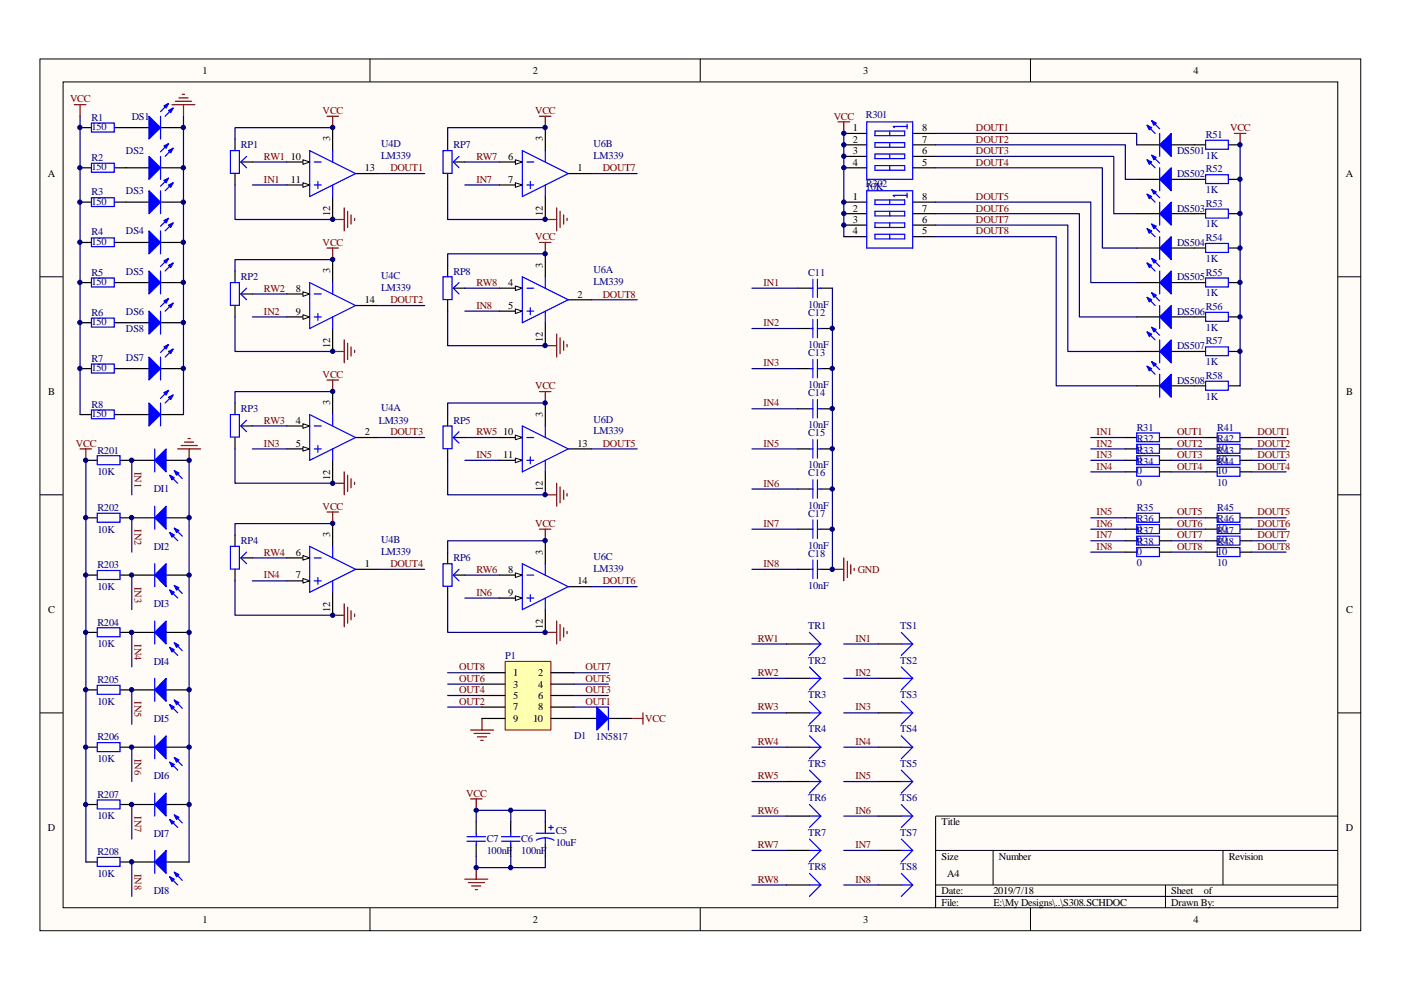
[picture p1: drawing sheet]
<svg xmlns="http://www.w3.org/2000/svg" width="297mm" height="210mm" viewBox="0 0 297 210" stroke-linecap="round" stroke-linejoin="round" font-family="sans-serif">
<path d="M8.5 12.5h280v184.8h-280z" fill="#fffcf8"/>
<path d="M8.5 12.5h280v184.8h-280z" fill="none" stroke="#000" stroke-width=".21"/>
<path d="M13.4 17.4h270.2v175.1h-270.2z" fill="#fffcf8"/>
<g fill="none" stroke="#000" stroke-width=".21">
<path d="M13.4 17.4h270.2v175.1h-270.2zM78.4 12.5v4.8M148.5 12.5v4.8M218.5 12.5v4.8M8.5 58.7h4.8M283.6 58.7h4.9M8.5 104.9h4.8M283.6 104.9h4.9M8.5 151.1h4.8M283.6 151.1h4.9M283.6 173h-85.2v19.5M78.4 192.5v4.9"/>
<path d="M148.5 192.5v4.9M198.4 180.3h85.2M198.4 187.6h85.2M198.4 190h85.2M210.6 180.3v7.3M218.5 192.5v4.9M247.1 187.6v4.9M259.3 180.3v7.3"/>
</g>
<g fill="none" stroke="#800000" stroke-width=".25">
<path d="M38.7 20h.4M15.7 22.2h2.5M17 22.2v2.5M36.4 22.2h4.9M37.2 21.5h3.4M37.9 20.8h2M38.9 22.2v2.5M99.8 154.8h4.8M100.5 155.5h3.4M101.2 156.2h2M101.9 157h.5M102.2 152.3v2.5"/>
<path d="M99.8 169.4h2.4M101 169.4v2.4M98.6 186.4h4.8M99.3 187.1h3.4M100 187.8h1.9M100.8 188.6h.4M101 184v2.4"/>
</g>
<g fill="none" stroke="#000080" stroke-width=".25">
<path d="M27.9 97.6v7.3M27.9 109.8v7.3M27.9 121.9v7.4M27.9 146.3v7.3M27.9 158.4v7.3M94.9 142.6h7.3M94.9 145h7.3M94.9 147.5h7.3M94.9 149.9h7.3M121.7 142.6h7.3M121.7 145h7.3M121.7 147.5h7.3"/>
<path d="M121.7 149.9h7.3M27.9 170.6v7.3"/>
</g>
<path d="M60.8 90.3h4.9M75.4 92.8h4.9" fill="none" stroke="#000" stroke-width=".25"/>
<path d="M64.2 89.8l1.5 .5-1.5 .5z" fill-rule="evenodd" fill="#fffcf8" stroke="#000" stroke-width=".21"/>
<path d="M60.8 95.2h4.9" fill="none" stroke="#000" stroke-width=".25"/>
<path d="M64.2 94.7l1.5 .5-1.5 .4z" fill-rule="evenodd" fill="#fffcf8" stroke="#000" stroke-width=".21"/>
<path d="M70.5 83v4.9M70.5 97.6v4.9M60.8 118.3h4.9M70.5 111v4.8M70.5 125.6v4.8M75.4 120.7h4.9" fill="none" stroke="#000" stroke-width=".25"/>
<path d="M65.7 87.9l9.7 4.9-9.7 4.8zM66.6 90.3h1.5M66.6 95.2h1.5M67.4 94.5v1.4M70.5 87.9v2.4M70.5 95.2v2.4" fill="none" stroke="#00f" stroke-width=".25"/>
<path d="M64.2 117.8l1.5 .5-1.5 .5z" fill-rule="evenodd" fill="#fffcf8" stroke="#000" stroke-width=".21"/>
<path d="M60.8 123.2h4.9" fill="none" stroke="#000" stroke-width=".25"/>
<path d="M64.2 122.7l1.5 .5-1.5 .4z" fill-rule="evenodd" fill="#fffcf8" stroke="#000" stroke-width=".21"/>
<path d="M65.7 115.8l9.7 4.9-9.7 4.9zM66.6 118.3h1.5M70.5 115.8v2.5M66.6 123.2h1.5M67.4 122.4v1.5M70.5 123.2v2.4" fill="none" stroke="#00f" stroke-width=".25"/>
<path d="M70.5 55v4.9M60.8 62.3h4.9M70.5 69.7v4.8M75.4 64.8h4.9" fill="none" stroke="#000" stroke-width=".25"/>
<path d="M64.2 61.9l1.5 .4-1.5 .5z" fill-rule="evenodd" fill="#fffcf8" stroke="#000" stroke-width=".21"/>
<path d="M60.8 67.2h4.9" fill="none" stroke="#000" stroke-width=".25"/>
<path d="M64.2 66.7l1.5 .5-1.5 .5z" fill-rule="evenodd" fill="#fffcf8" stroke="#000" stroke-width=".21"/>
<path d="M65.7 59.9l9.7 4.9-9.7 4.9zM70.5 59.9v2.4M66.6 62.3h1.5M66.6 67.2h1.5M67.4 66.5v1.4M70.5 67.2v2.5" fill="none" stroke="#00f" stroke-width=".25"/>
<path d="M60.8 39.2h4.9M70.5 27.1v4.8M75.4 36.8h4.9M70.5 41.7v4.8" fill="none" stroke="#000" stroke-width=".25"/>
<path d="M64.2 38.7l1.5 .5-1.5 .5z" fill-rule="evenodd" fill="#fffcf8" stroke="#000" stroke-width=".21"/>
<path d="M60.8 34.3h4.9" fill="none" stroke="#000" stroke-width=".25"/>
<path d="M64.2 33.9l1.5 .4-1.5 .6z" fill-rule="evenodd" fill="#fffcf8" stroke="#000" stroke-width=".21"/>
<path d="M48.9 31.9h1.9v4.9h-1.9zM52.3 33.2l-1.2 1.1 1.2 1.3M65.7 31.9l9.7 4.9-9.7 4.9zM66.6 39.2h1.5M66.6 34.3h1.5M67.4 38.5v1.5M70.5 31.9v2.4M70.5 39.2v2.5M48.9 59.9h1.9v4.8h-1.9zM52.3 61.1l-1.2 1.2 1.2 1.3M48.9 87.9h1.9v4.8h-1.9zM52.3 89.1l-1.2 1.2 1.2 1.2" fill="none" stroke="#00f" stroke-width=".25"/>
<g fill="none" stroke="#800000" stroke-width=".25">
<path d="M69.3 24.7h2.5M70.5 24.7v2.4M114.4 24.7h2.4M115.6 24.7v2.4M69.3 52.6h2.5M70.5 52.6v2.4M70.5 46.5h2.5M73 44.1v4.9M73.7 44.8v3.4M74.4 45.6v1.9M75.2 46.3v.5M115.6 46.5h2.4"/>
<path d="M118 44.1v4.9M118.7 44.8v3.4M119.5 45.6v1.9M120.2 46.3v.5M70.5 74.5h2.5M73 72.1v4.8M73.7 72.8v3.4M74.4 73.5v2M75.2 74.3v.4M69.3 80.6h2.5M70.5 80.6v2.4M114.4 83h2.4"/>
<path d="M115.6 83v2.4M69.3 108.6h2.5M70.5 108.6v2.4M70.5 102.5h2.5M73 100v4.9M73.7 100.8v3.4M74.4 101.5v1.9M75.2 102.2v.5M114.4 112.2h2.4M115.6 112.2v2.5M115.6 104.9h2.4M118 102.5v4.8"/>
<path d="M118.7 103.2v3.4M119.5 103.9v2M120.2 104.7v.5M70.5 130.4h2.5M73 128v4.9M73.7 128.7v3.4M74.4 129.5v1.9M75.2 130.2v.5M115.6 134.1h2.4M118 131.7v4.8M118.7 132.4v3.4M119.5 133.1v2"/>
<path d="M120.2 133.9v.4"/>
</g>
<g fill="none" stroke="#000080" stroke-width=".25">
<path d="M49.8 39.2v7.3h20.7M53.5 34.3h7.3M53.5 39.2h7.3M70.5 27.1h-20.7v2.4M80.3 36.8h9.7M94.9 39.2v7.3h20.7M98.6 34.3h7.3M98.6 39.2h7.3M115.6 27.1h-20.7v2.4M125.3 36.8h9.8M70.5 55h-20.7v2.5M49.8 67.2v7.3h20.7"/>
<path d="M53.5 62.3h7.3M53.5 67.2h7.3M80.3 64.8h9.7M49.8 95.2v7.3h20.7M53.5 90.3h7.3M53.5 95.2h7.3M70.5 83h-20.7v2.4M80.3 92.8h9.7M94.9 97.6v7.3h20.7M98.6 92.8h7.3M98.6 97.6h7.3M115.6 85.4h-20.7v2.5"/>
<path d="M125.3 95.2h9.8M53.5 118.3h7.3M70.5 111h-20.7v2.4M115.6 114.7h-20.7v2.4M49.8 123.2v7.2h20.7M80.3 120.7h9.7M94.9 126.8v7.3h20.7M98.6 126.8h7.3M98.6 121.9h7.3M125.3 124.4h9.8"/>
</g>
<path d="M49.8 29.5v2.4M49.8 36.8v2.4M51.1 34.3h2.4M49.8 57.5v2.4M49.8 64.8v2.4M51.1 62.3h2.4M105.9 61.1h4.8M120.5 63.6h4.8M49.8 85.4v2.5M49.8 92.8v2.4M51.1 90.3h2.4" fill="none" stroke="#000" stroke-width=".25"/>
<path d="M109.3 60.6l1.4 .5-1.4 .5z" fill-rule="evenodd" fill="#fffcf8" stroke="#000" stroke-width=".21"/>
<path d="M105.9 66h4.8" fill="none" stroke="#000" stroke-width=".25"/>
<path d="M109.3 65.5l1.4 .5-1.4 .5z" fill-rule="evenodd" fill="#fffcf8" stroke="#000" stroke-width=".21"/>
<path d="M105.9 34.3h4.8M115.6 27.1v4.8M120.5 36.8h4.8M115.6 41.7v4.8M115.6 53.8v4.9M115.6 68.4v4.9" fill="none" stroke="#000" stroke-width=".25"/>
<path d="M110.7 58.7l9.8 4.9-9.8 4.8zM115.6 58.7v2.4M111.7 61.1h1.5M111.7 66h1.5M112.4 65.2v1.5M115.6 66v2.4" fill="none" stroke="#00f" stroke-width=".25"/>
<path d="M109.3 33.9l1.4 .4-1.4 .6z" fill-rule="evenodd" fill="#fffcf8" stroke="#000" stroke-width=".21"/>
<path d="M105.9 39.2h4.8" fill="none" stroke="#000" stroke-width=".25"/>
<path d="M109.3 38.7l1.4 .5-1.4 .5z" fill-rule="evenodd" fill="#fffcf8" stroke="#000" stroke-width=".21"/>
<path d="M110.7 31.9l9.8 4.9-9.8 4.9zM111.7 34.3h1.5M111.7 39.2h1.5M112.4 38.5v1.5M115.6 31.9v2.4M115.6 39.2v2.5" fill="none" stroke="#00f" stroke-width=".25"/>
<path d="M105.9 97.6h4.8M115.6 85.4v4.9M120.5 95.2h4.8M115.6 100v4.9" fill="none" stroke="#000" stroke-width=".25"/>
<path d="M109.3 97.1l1.4 .5-1.4 .5z" fill-rule="evenodd" fill="#fffcf8" stroke="#000" stroke-width=".21"/>
<path d="M105.9 92.8h4.8" fill="none" stroke="#000" stroke-width=".25"/>
<path d="M109.3 92.3l1.4 .5-1.4 .4z" fill-rule="evenodd" fill="#fffcf8" stroke="#000" stroke-width=".21"/>
<g fill="none" stroke="#00f" stroke-width=".25">
<path d="M93.9 31.9h1.9v4.9h-1.9zM97.3 33.2l-1.2 1.1 1.2 1.3M32.8 95.2v4.8M37 99.8l1.7 1.7M93.9 90.3h1.9v4.8h-1.9zM97.3 91.5l-1.2 1.3 1.2 1.2M110.7 90.3l9.8 4.9-9.8 4.8zM111.7 97.6h1.5M111.7 92.8h1.5M112.4 96.9v1.5M115.6 90.3v2.5M115.6 97.6v2.4"/>
<path d="M32.8 107.3v4.9M32.8 119.5v4.9M36 100.8l1.7 1.7M36 112.9l1.7 1.8M37 112l1.7 1.7M48.9 115.8h1.9v4.9h-1.9zM52.3 117.1l-1.2 1.2 1.2 1.2M93.9 119.5h1.9v4.8h-1.9zM32.8 131.7v4.8M36 125.1l1.7 1.7M36 137.3l1.7 1.7M37 124.1l1.7 1.7"/>
<path d="M37 136.3l1.7 1.7M97.3 120.7l-1.2 1.2 1.2 1.3M32.8 143.8v4.9M32.8 156v4.9M36 149.4l1.7 1.7M37 148.4l1.7 1.8M32.8 168.2v4.8M36 161.6l1.7 1.7M36 173.8l1.7 1.6M37 160.6l1.7 1.7M37 172.8l1.7 1.7M99 178.4h3.9"/>
<path d="M99 177.4h3.9M101 176.7v.7M101 178.4v.7M106.3 178.4h3.9M106.3 177.4h3.9M108.3 176.7v.7M108.3 178.4v.7M113.7 176.7h3.9M115.6 177.6l1.2 .2 .7 .4M115.6 177.6l-.8 .1-1.1 .5M115.6 177.6v1.5M116.3 175.4h1"/>
<path d="M116.8 175v1"/>
</g>
<g fill="none" stroke="#000080" stroke-width=".25">
<path d="M115.6 53.8h-20.7v2.5M94.9 66v7.3h20.7M98.6 66h7.3M98.6 61.1h7.3M125.3 63.6h9.8M231.3 95.2h7.3M231.3 97.6h7.3M231.3 92.8h7.3M231.3 100h7.3M231.3 109.8h7.3M231.3 112.2h7.3M231.3 114.7h7.3"/>
<path d="M27.9 134.1v7.3M53.5 123.2h7.3M108.3 174.3v-2.5h7.3v2.5M108.3 171.8h-7.3v2.5M101 181.5v2.5h7.3M108.3 181.5v2.5h7.3v-2.5"/>
</g>
<g fill="none" stroke="#000" stroke-width=".25">
<path d="M94.9 29.5v2.4M94.9 36.8v2.4M96.1 34.3h2.5M27.9 97.6h4.9M35.2 97.6h4.9M94.9 87.9v2.4M94.9 95.2v2.4M96.1 92.8h2.5M27.9 109.8h4.9M35.2 109.8h4.9M49.8 113.4v2.4M51.1 118.3h2.4"/>
<path d="M94.9 117.1v2.4M115.6 114.7v4.8M27.9 121.9h4.9M27.9 134.1h4.9M35.2 121.9h4.9M35.2 134.1h4.9M49.8 120.7v2.5M94.9 124.4v2.4M96.1 121.9h2.5M105.9 121.9h4.8M115.6 129.3v4.8M120.5 124.4h4.8"/>
<path d="M27.9 146.3h4.9M27.9 158.4h4.9M35.2 146.3h4.9M35.2 158.4h4.9M27.9 170.6h4.9M35.2 170.6h4.9M101 174.3v2.4M101 179.1v2.4M108.3 174.3v2.4M108.3 179.1v2.4M115.6 174.3v2.4M115.6 179.1v2.4"/>
</g>
<g fill="#00f" stroke="#00f" stroke-width=".25">
<path d="M35.2 95.2v4.8l-2.4-2.4z" fill-rule="evenodd"/>
<path d="M36 100.8l1 .5-.6 .4z" fill-rule="evenodd"/>
<path d="M37 99.8l.9 .5-.5 .5z" fill-rule="evenodd"/>
<path d="M35.2 107.3v4.9l-2.4-2.4z" fill-rule="evenodd"/>
<path d="M36 112.9l1 .5-.6 .5z" fill-rule="evenodd"/>
<path d="M37 112l.9 .5-.5 .4z" fill-rule="evenodd"/>
<path d="M35.2 119.5v4.9l-2.4-2.5z" fill-rule="evenodd"/>
<path d="M36 125.1l1 .5-.6 .5z" fill-rule="evenodd"/>
<path d="M37 124.1l.9 .5-.5 .5z" fill-rule="evenodd"/>
<path d="M32.8 134.1l2.4-2.4v4.8z" fill-rule="evenodd"/>
<path d="M36 137.3l1 .5-.6 .4z" fill-rule="evenodd"/>
<path d="M37 136.3l.9 .5-.5 .5z" fill-rule="evenodd"/>
<path d="M35.2 143.8v4.9l-2.4-2.4z" fill-rule="evenodd"/>
<path d="M36 149.4l1 .5-.6 .5z" fill-rule="evenodd"/>
<path d="M37 148.4l.9 .5-.5 .5z" fill-rule="evenodd"/>
<path d="M32.8 158.4l2.4-2.4v4.9z" fill-rule="evenodd"/>
<path d="M36 161.6l1 .5-.6 .5z" fill-rule="evenodd"/>
<path d="M37 160.6l.9 .5-.5 .5z" fill-rule="evenodd"/>
<path d="M32.8 170.6l2.4-2.4v4.8z" fill-rule="evenodd"/>
<path d="M36 173.8l1 .5-.6 .4z" fill-rule="evenodd"/>
<path d="M37 172.8l.9 .5-.5 .5z" fill-rule="evenodd"/>
</g>
<path d="M261.7 28.3h2.5M262.9 28.3v2.4M114.4 51.4h2.4M115.6 51.4v2.4M115.6 73.3h2.4M118 70.8v4.9M118.7 71.6v3.4M119.5 72.3v2M120.2 73v.5M133.9 152.3h2.4M136.3 151.1v2.5" fill="none" stroke="#800000" stroke-width=".25"/>
<path d="M109.3 121.5l1.4 .4-1.4 .5z" fill-rule="evenodd" fill="#fffcf8" stroke="#000" stroke-width=".21"/>
<path d="M105.9 126.8h4.8" fill="none" stroke="#000" stroke-width=".25"/>
<path d="M109.3 126.3l1.4 .5-1.4 .5z" fill-rule="evenodd" fill="#fffcf8" stroke="#000" stroke-width=".21"/>
<path d="M93.9 58.7h1.9v4.8h-1.9zM97.3 59.9l-1.2 1.2 1.2 1.2M110.7 119.5l9.8 4.9-9.8 4.9zM115.6 119.5v2.4M111.7 121.9h1.5M111.7 126.8h1.5M112.4 126.1v1.4M115.6 126.8v2.5M32.8 180.3v4.9M36 185.9l1.7 1.7M37 184.9l1.7 1.8" fill="none" stroke="#00f" stroke-width=".25"/>
<path d="M94.9 56.3v2.4M94.9 63.6v2.4M96.1 61.1h2.5M27.9 182.8h4.9M35.2 182.8h4.9" fill="none" stroke="#000" stroke-width=".25"/>
<path d="M231.3 117.1h7.3M27.9 182.8v7.2" fill="none" stroke="#000080" stroke-width=".25"/>
<g fill="#00f" stroke="#00f" stroke-width=".25">
<path d="M35.2 180.3v4.9l-2.4-2.4z" fill-rule="evenodd"/>
<path d="M36 185.9l1 .5-.6 .5z" fill-rule="evenodd"/>
<path d="M37 184.9l.9 .5-.5 .5z" fill-rule="evenodd"/>
</g>
<path d="M107.1 140.3h9.7v14.5h-9.7z" fill="#ffffb0"/>
<path d="M107.1 140.2h9.7v14.6h-9.7z" fill="none" stroke="#800000" stroke-width=".21"/>
<g fill="none" stroke="#000" stroke-width=".25">
<path d="M17 27.1h2.4M17 35.6h2.4M24.3 27.1h7.3M24.3 35.6h7.3M34 27.1h4.9M34 35.6h4.9M178.9 35.6h4.9M178.9 30.7h4.9M178.9 28.3h4.9M178.9 33.2h4.9M193.5 35.6h4.9M193.5 30.7h4.9"/>
<path d="M193.5 28.3h4.9M193.5 33.2h4.9M241 30.7h4.9M241 38h4.9M248.3 30.7h7.3M248.3 38h7.3M260.5 30.7h2.4M260.5 38h2.4M17 42.9h2.4M17 51.4h2.4M17 59.9h2.4M24.3 42.9h7.3"/>
<path d="M24.3 51.4h7.3M24.3 59.9h7.3M34 42.9h4.9M34 51.4h4.9M34 59.9h4.9M178.9 42.9h4.9M178.9 45.3h4.9M178.9 47.7h4.9M178.9 50.2h4.9M193.5 42.9h4.9M193.5 45.3h4.9M193.5 47.7h4.9"/>
<path d="M193.5 50.2h4.9M241 59.9h4.9M241 45.3h4.9M241 52.6h4.9M248.3 59.9h7.3M248.3 45.3h7.3M248.3 52.6h7.3M260.5 59.9h2.4M260.5 45.3h2.4M260.5 52.6h2.4M17 68.4h2.4M17 78.2h2.4"/>
<path d="M24.3 68.4h7.3M24.3 78.2h7.3M34 68.4h4.9M34 78.2h4.9M169.2 78.2h2.4M169.2 61.1h2.4M169.2 69.7h2.4M174 78.2h2.5M174 61.1h2.5M174 69.7h2.5M241 67.2h4.9M241 74.5h4.9"/>
<path d="M248.3 67.2h7.3M248.3 74.5h7.3M260.5 67.2h2.4M260.5 74.5h2.4M17 87.9h2.4M18.2 97.6h2.4M24.3 87.9h7.3M25.5 97.6h2.4M34 87.9h4.9M169.2 95.2h2.4M169.2 86.7h2.4M174 95.2h2.5"/>
<path d="M174 86.7h2.5M238.6 97.6h2.4M238.6 92.8h2.4M238.6 95.2h2.4M241 81.8h4.9M245.9 97.6h2.4M245.9 92.8h2.4M245.9 95.2h2.4M248.3 81.8h7.3M255.6 97.6h2.5M255.6 92.8h2.5M255.6 95.2h2.5"/>
<path d="M260.5 81.8h2.4M262.9 97.6h2.4M262.9 92.8h2.4M262.9 95.2h2.4M18.2 109.8h2.4M25.5 109.8h2.4M169.2 112.2h2.4M169.2 103.7h2.4M174 112.2h2.5M174 103.7h2.5M238.6 109.8h2.4M238.6 100h2.4"/>
<path d="M238.6 112.2h2.4M238.6 114.7h2.4M238.6 117.1h2.4M245.9 109.8h2.4M245.9 100h2.4M245.9 112.2h2.4M245.9 114.7h2.4M245.9 117.1h2.4M255.6 109.8h2.5M255.6 100h2.5M255.6 112.2h2.5M255.6 114.7h2.5"/>
<path d="M255.6 117.1h2.5M262.9 109.8h2.4M262.9 100h2.4M262.9 112.2h2.4M262.9 114.7h2.4M262.9 117.1h2.4M18.2 121.9h2.4M18.2 134.1h2.4M25.5 121.9h2.4M25.5 134.1h2.4M166.8 136.5h4.8M169.2 120.7h2.4"/>
<path d="M174 120.7h2.5M186.2 136.5h4.9M18.2 146.3h2.4M18.2 158.4h2.4M25.5 146.3h2.4M25.5 158.4h2.4M102.2 142.6h4.9M102.2 145h4.9M102.2 147.5h4.9M102.2 149.9h4.9M102.2 152.3h4.9M116.8 142.6h4.9"/>
<path d="M116.8 145h4.9M116.8 147.5h4.9M116.8 149.9h4.9M116.8 152.3h9.7M129 152.3h4.9M166.8 158.4h4.8M166.8 143.8h4.8M166.8 151.1h4.8M186.2 158.4h4.9M186.2 143.8h4.9M186.2 151.1h4.9M18.2 170.6h2.4"/>
<path d="M25.5 170.6h2.4M166.8 165.7h4.8M166.8 173h4.8M186.2 165.7h4.9M186.2 173h4.9M18.2 182.8h2.4M25.5 182.8h2.4M166.8 180.3h4.8M166.8 187.6h4.8M186.2 180.3h4.9M186.2 187.6h4.9"/>
</g>
<g fill="none" stroke="#000080" stroke-width=".25">
<path d="M17 24.7v63.2M38.9 24.7v63.2M178.9 28.3v21.9M198.4 28.3h42.6v2.4M198.4 30.7h40.2v7.3h2.4M198.4 33.2h37.7v12.1h4.9M198.4 35.6h35.3v17h7.3M262.9 30.7v51.1M198.4 42.9h32.9v17h9.7M198.4 45.3h30.5v21.9h12.1M198.4 47.7h28v26.8h14.6M198.4 50.2h25.5v31.6h17.1"/>
<path d="M159.4 61.1h9.8M159.4 69.7h9.8M159.4 78.2h9.8M176.5 61.1v59.6M18.2 97.6v85.2M40.1 97.6v85.2M159.4 95.2h9.8M159.4 86.7h9.8M248.3 95.2h7.3M248.3 97.6h7.3M248.3 92.8h7.3M265.3 95.2h7.4"/>
<path d="M265.3 97.6h7.4M265.3 92.8h7.4M159.4 112.2h9.8M159.4 103.7h9.8M248.3 100h7.3M248.3 109.8h7.3M248.3 112.2h7.3M248.3 114.7h7.3M248.3 117.1h7.3M265.3 100h7.4M265.3 109.8h7.4M265.3 112.2h7.4"/>
<path d="M265.3 114.7h7.4M265.3 117.1h7.4M159.4 136.5h7.4M159.4 120.7h9.8M178.9 136.5h7.3M159.4 143.8h7.4M159.4 151.1h7.4M159.4 158.4h7.4M178.9 143.8h7.3M178.9 151.1h7.3M178.9 158.4h7.3M159.4 165.7h7.4"/>
<path d="M159.4 173h7.4M178.9 165.7h7.3M178.9 173h7.3M159.4 180.3h7.4M159.4 187.6h7.4M178.9 180.3h7.3M178.9 187.6h7.3"/>
</g>
<g fill="none" stroke="#800000" stroke-width=".25">
<path d="M177.7 25.8h2.4M178.9 25.8v2.5M17 95.2h2.4M18.2 95.2v2.4M37.7 95.2h4.8M38.4 94.5h3.4M39.1 93.7h2M39.9 93h.4M40.1 95.2v2.4M178.9 118.3v4.9M179.7 119v3.4M180.4 119.7v2"/>
<path d="M176.5 120.7h2.4M181.1 120.5v.5"/>
</g>
<g fill="none" stroke="#00f" stroke-width=".25">
<path d="M19.4 26.1h4.8v1.9h-4.8zM19.4 34.6h4.8v1.9h-4.8zM34 24.7v4.8M34 33.2v4.8M35.7 21.9l-1.7 1.8M35.7 30.5l-1.7 1.7M35.7 37.8l-1.7 1.7M36.7 22.9l-1.7 1.8M36.7 31.4l-1.7 1.8M36.7 38.7l-1.7 1.7M183.8 25.8h9.7v12.2h-9.7zM185.5 27.8h6.3v1h-6.3z"/>
<path d="M185.5 30.2h6.3v1h-6.3zM185.5 32.7h6.3v.9h-6.3zM185.5 35.1h6.3v1h-6.3zM188.6 27.8v1M188.6 30.2v1M188.6 32.7v.9M188.6 35.1v1M192.3 26.8h-2.9l.2 .3M192.3 26.3v1M243.2 26.6l1.7 1.7M243.2 33.9l1.7 1.7M244.2 25.6l1.7 1.7"/>
<path d="M244.2 32.9l1.7 1.7M245.9 28.3v4.9M245.9 35.6v4.8M255.6 29.7h4.8v1.9h-4.8zM255.6 37.1h4.8v1.8h-4.8zM19.4 41.9h4.8v1.9h-4.8zM19.4 50.4h4.8v1.9h-4.8zM19.4 58.9h4.8v1.9h-4.8zM34 40.4v4.9M34 49v4.8M34 57.5v4.8M35.7 46.3l-1.7 1.7"/>
<path d="M35.7 54.8l-1.7 1.7M36.7 47.3l-1.7 1.7M36.7 55.8l-1.7 1.7M172.3 59.2v3.8M173.3 59.2v3.8M183.8 40.4h9.7v12.2h-9.7zM185.5 42.4h6.3v1h-6.3zM185.5 44.8h6.3v1h-6.3zM185.5 47.3h6.3v.9h-6.3zM185.5 49.7h6.3v.9h-6.3zM188.6 42.4v1M188.6 44.8v1"/>
<path d="M188.6 47.3v.9M188.6 49.7v.9M192.3 41v.9M192.3 41.4h-2.9l.2 .3M243.2 41.2l1.7 1.7M243.2 48.5l1.7 1.7M243.2 55.8l1.7 1.7M244.2 40.2l1.7 1.7M244.2 47.5l1.7 1.7M244.2 54.8l1.7 1.7M245.9 42.9v4.8M245.9 50.2v4.8"/>
<path d="M245.9 57.5v4.8M255.6 44.3h4.8v1.9h-4.8zM255.6 51.6h4.8v1.9h-4.8zM255.6 58.9h4.8v1.9h-4.8zM19.4 67.5h4.8v1.9h-4.8zM19.4 77.2h4.8v1.9h-4.8zM34 66v4.8M34 75.7v4.9M35.7 63.3l-1.7 1.7M35.7 73l-1.7 1.7M36.7 64.3l-1.7 1.7M36.7 74l-1.7 1.7"/>
<path d="M171.6 61.1h.7M171.6 69.7h.7M171.6 78.2h.7M172.3 67.7v3.9M172.3 76.2v3.9M173.3 67.7v3.9M173.3 76.2v3.9M173.3 61.1h.7M173.3 69.7h.7M173.3 78.2h.7M243.2 63l1.7 1.8M243.2 70.4l1.7 1.7"/>
<path d="M243.2 77.7l1.7 1.6M244.2 62.1l1.7 1.7M244.2 69.4l1.7 1.7M244.2 76.7l1.7 1.7M245.9 64.8v4.9M245.9 72.1v4.8M245.9 79.3v4.9M255.6 66.2h4.8v1.9h-4.8zM255.6 73.5h4.8v1.9h-4.8zM19.4 86.9h4.8v1.9h-4.8zM20.6 96.6h4.8v1.9h-4.8zM34 85.4v4.9"/>
<path d="M35.7 82.8l-1.7 1.7M36.7 83.7l-1.7 1.7M171.6 86.7h.7M171.6 95.2h.7M172.3 84.7v3.9M172.3 93.2v3.9M173.3 84.7v3.9M173.3 93.2v3.9M173.3 86.7h.7M173.3 95.2h.7M241 91.8h4.8v1.9h-4.8zM241 94.2h4.8v1.9h-4.8z"/>
<path d="M241 96.6h4.8v1.9h-4.8zM241 99.1h4.8v1.9h-4.8zM255.6 80.8h4.8v1.9h-4.8zM258.1 91.8h4.8v1.9h-4.8zM258.1 94.2h4.8v1.9h-4.8zM258.1 96.6h4.8v1.9h-4.8zM258.1 99.1h4.8v1.9h-4.8zM20.6 108.8h4.8v1.9h-4.8zM171.6 103.7h.7M171.6 112.2h.7M172.3 101.7v3.9M172.3 110.3v3.8"/>
<path d="M172.3 118.8v3.9M173.3 101.7v3.9M173.3 110.3v3.8M173.3 118.8v3.9M173.3 103.7h.7M173.3 112.2h.7M241 108.8h4.8v1.9h-4.8zM241 111.2h4.8v1.9h-4.8zM241 113.7h4.8v1.9h-4.8zM241 116.1h4.8v1.9h-4.8zM258.1 108.8h4.8v1.9h-4.8zM258.1 111.2h4.8v1.9h-4.8z"/>
<path d="M258.1 113.7h4.8v1.9h-4.8zM258.1 116.1h4.8v1.9h-4.8zM20.6 121h4.8v1.9h-4.8zM20.6 133.1h4.8v1.9h-4.8zM171.6 136.5h2.4M171.6 134.1l2.4 2.4M171.6 120.7h.7M173.3 120.7h.7M174 136.5l-2.4 2.5M191.1 134.1l2.4 2.4M191.1 136.5h2.4M193.5 136.5l-2.4 2.5"/>
<path d="M20.6 145.3h4.8v1.9h-4.8zM20.6 157.5h4.8v1.9h-4.8zM129 149.9v4.9M171.6 143.8h2.4M171.6 151.1h2.4M171.6 158.4h2.4M171.6 141.4l2.4 2.4M171.6 148.7l2.4 2.4M171.6 156l2.4 2.4M174 143.8l-2.4 2.5M174 151.1l-2.4 2.5M174 158.4l-2.4 2.5"/>
<path d="M191.1 141.4l2.4 2.4M191.1 143.8h2.4M191.1 148.7l2.4 2.4M191.1 151.1h2.4M191.1 156l2.4 2.4M191.1 158.4h2.4M193.5 143.8l-2.4 2.5M193.5 151.1l-2.4 2.5M193.5 158.4l-2.4 2.5M20.6 169.6h4.8v1.9h-4.8zM171.6 165.7h2.4M171.6 173h2.4"/>
<path d="M171.6 163.3l2.4 2.4M171.6 170.6l2.4 2.4M171.6 177.9l2.4 2.4M174 165.7l-2.4 2.5M174 173l-2.4 2.4M191.1 163.3l2.4 2.4M191.1 165.7h2.4M191.1 170.6l2.4 2.4M191.1 173h2.4M191.1 177.9l2.4 2.4M193.5 165.7l-2.4 2.5M193.5 173l-2.4 2.4"/>
<path d="M20.6 181.8h4.8v1.9h-4.8zM171.6 180.3h2.4M171.6 187.6h2.4M171.6 185.2l2.4 2.4M174 180.3l-2.4 2.5M174 187.6l-2.4 2.4M191.1 180.3h2.4M191.1 185.2l2.4 2.4M191.1 187.6h2.4M193.5 180.3l-2.4 2.5M193.5 187.6l-2.4 2.4"/>
</g>
<g fill="#00f" stroke="#00f" stroke-width=".25">
<path d="M31.6 24.7l2.4 2.4-2.4 2.4z" fill-rule="evenodd"/>
<path d="M35.7 23.4l1-.5-.5 1z" fill-rule="evenodd"/>
<path d="M34.8 22.5l.9-.6-.5 1z" fill-rule="evenodd"/>
<path d="M31.6 33.2l2.4 2.4-2.4 2.4z" fill-rule="evenodd"/>
<path d="M35.7 31.9l1-.5-.5 1z" fill-rule="evenodd"/>
<path d="M34.8 31l.9-.5-.5 .9z" fill-rule="evenodd"/>
<path d="M31.6 40.4l2.4 2.5-2.4 2.4z" fill-rule="evenodd"/>
<path d="M35.7 39.2l1-.5-.5 1z" fill-rule="evenodd"/>
<path d="M34.8 38.2l.9-.4-.5 .9z" fill-rule="evenodd"/>
<path d="M31.6 49l2.4 2.4-2.4 2.4z" fill-rule="evenodd"/>
<path d="M35.7 47.7l1-.4-.5 .9z" fill-rule="evenodd"/>
<path d="M34.8 46.8l.9-.5-.5 1z" fill-rule="evenodd"/>
<path d="M31.6 57.5l2.4 2.4-2.4 2.4z" fill-rule="evenodd"/>
<path d="M35.7 56.3l1-.5-.5 .9z" fill-rule="evenodd"/>
<path d="M34.8 55.3l.9-.5-.5 1z" fill-rule="evenodd"/>
<path d="M31.6 66l2.4 2.4-2.4 2.4z" fill-rule="evenodd"/>
<path d="M35.7 64.8l1-.5-.5 .9z" fill-rule="evenodd"/>
<path d="M34.8 63.8l.9-.5-.5 1z" fill-rule="evenodd"/>
<path d="M31.6 75.7l2.4 2.5-2.4 2.4z" fill-rule="evenodd"/>
<path d="M35.7 74.5l1-.5-.5 1z" fill-rule="evenodd"/>
<path d="M34.8 73.5l.9-.5-.5 1z" fill-rule="evenodd"/>
<path d="M31.6 85.4l2.4 2.5-2.4 2.4z" fill-rule="evenodd"/>
<path d="M35.7 84.2l1-.5-.5 1z" fill-rule="evenodd"/>
<path d="M34.8 83.2l.9-.4-.5 .9z" fill-rule="evenodd"/>
<path d="M245.9 30.7l2.4-2.4v4.9z" fill-rule="evenodd"/>
<path d="M243.2 26.6l1 .5-.5 .4z" fill-rule="evenodd"/>
<path d="M244.2 25.6l1 .5-.6 .5z" fill-rule="evenodd"/>
<path d="M248.3 35.6v4.8l-2.4-2.4z" fill-rule="evenodd"/>
<path d="M243.2 33.9l1 .4-.5 .6z" fill-rule="evenodd"/>
<path d="M244.2 32.9l1 .5-.6 .5z" fill-rule="evenodd"/>
<path d="M248.3 42.9v4.8l-2.4-2.4z" fill-rule="evenodd"/>
<path d="M243.2 41.2l1 .5-.5 .4z" fill-rule="evenodd"/>
<path d="M244.2 40.2l1 .5-.6 .5z" fill-rule="evenodd"/>
<path d="M245.9 52.6l2.4-2.4v4.8z" fill-rule="evenodd"/>
<path d="M243.2 48.5l1 .5-.5 .5z" fill-rule="evenodd"/>
<path d="M244.2 47.5l1 .5-.6 .5z" fill-rule="evenodd"/>
<path d="M248.3 57.5v4.8l-2.4-2.4z" fill-rule="evenodd"/>
<path d="M243.2 55.8l1 .5-.5 .4z" fill-rule="evenodd"/>
<path d="M244.2 54.8l1 .5-.6 .5z" fill-rule="evenodd"/>
<path d="M245.9 67.2l2.4-2.4v4.9z" fill-rule="evenodd"/>
<path d="M243.2 63l1 .6-.5 .4z" fill-rule="evenodd"/>
<path d="M244.2 62.1l1 .5-.6 .4z" fill-rule="evenodd"/>
<path d="M248.3 72.1v4.8l-2.4-2.4z" fill-rule="evenodd"/>
<path d="M243.2 70.4l1 .4-.5 .5z" fill-rule="evenodd"/>
<path d="M244.2 69.4l1 .5-.6 .5z" fill-rule="evenodd"/>
<path d="M248.3 79.3v4.9l-2.4-2.4z" fill-rule="evenodd"/>
<path d="M243.2 77.7l1 .5-.5 .4z" fill-rule="evenodd"/>
<path d="M244.2 76.7l1 .5-.6 .5z" fill-rule="evenodd"/>
<path d="M126.5 149.9l2.5 2.4-2.5 2.5z" fill-rule="evenodd"/>
</g>
<g fill="#000080" stroke="#000080" stroke-width=".21">
<circle cx="16.9" cy="78.1" r=".46"/>
<circle cx="16.9" cy="68.4" r=".46"/>
<circle cx="16.9" cy="59.9" r=".46"/>
<circle cx="16.9" cy="51.4" r=".46"/>
<circle cx="16.9" cy="42.9" r=".46"/>
<circle cx="16.9" cy="35.6" r=".46"/>
<circle cx="16.9" cy="27" r=".46"/>
<circle cx="18.2" cy="170.6" r=".46"/>
<circle cx="18.2" cy="158.4" r=".46"/>
<circle cx="18.2" cy="146.2" r=".46"/>
<circle cx="18.2" cy="134.1" r=".46"/>
<circle cx="18.2" cy="121.9" r=".46"/>
<circle cx="18.2" cy="109.7" r=".46"/>
<circle cx="18.2" cy="97.6" r=".46"/>
<circle cx="27.9" cy="182.7" r=".46"/>
<circle cx="27.9" cy="170.6" r=".46"/>
<circle cx="27.9" cy="158.4" r=".46"/>
<circle cx="27.9" cy="146.2" r=".46"/>
<circle cx="27.9" cy="134.1" r=".46"/>
<circle cx="27.9" cy="121.9" r=".46"/>
<circle cx="27.9" cy="109.7" r=".46"/>
<circle cx="27.9" cy="97.6" r=".46"/>
<circle cx="38.9" cy="78.1" r=".46"/>
<circle cx="38.9" cy="68.4" r=".46"/>
<circle cx="38.9" cy="59.9" r=".46"/>
<circle cx="38.9" cy="51.4" r=".46"/>
<circle cx="38.9" cy="42.9" r=".46"/>
<circle cx="38.9" cy="35.6" r=".46"/>
<circle cx="38.9" cy="27" r=".46"/>
<circle cx="40.1" cy="170.6" r=".46"/>
<circle cx="40.1" cy="158.4" r=".46"/>
<circle cx="40.1" cy="146.2" r=".46"/>
<circle cx="40.1" cy="134.1" r=".46"/>
<circle cx="40.1" cy="121.9" r=".46"/>
<circle cx="40.1" cy="109.7" r=".46"/>
<circle cx="40.1" cy="97.6" r=".46"/>
<circle cx="70.5" cy="130.4" r=".46"/>
<circle cx="70.5" cy="111" r=".46"/>
<circle cx="70.5" cy="102.5" r=".46"/>
<circle cx="70.5" cy="83" r=".46"/>
<circle cx="70.5" cy="74.5" r=".46"/>
<circle cx="70.5" cy="55" r=".46"/>
<circle cx="70.5" cy="46.5" r=".46"/>
<circle cx="70.5" cy="27" r=".46"/>
<circle cx="101" cy="184" r=".46"/>
<circle cx="101" cy="171.8" r=".46"/>
<circle cx="108.3" cy="184" r=".46"/>
<circle cx="108.3" cy="171.8" r=".45"/>
<circle cx="115.6" cy="134.1" r=".46"/>
<circle cx="115.6" cy="114.6" r=".46"/>
<circle cx="115.6" cy="104.9" r=".46"/>
<circle cx="115.6" cy="85.4" r=".46"/>
<circle cx="115.6" cy="73.3" r=".46"/>
<circle cx="115.6" cy="53.8" r=".46"/>
<circle cx="115.6" cy="46.5" r=".46"/>
<circle cx="115.6" cy="27" r=".46"/>
<circle cx="176.4" cy="120.7" r=".46"/>
<circle cx="176.4" cy="112.2" r=".46"/>
<circle cx="176.5" cy="103.7" r=".46"/>
<circle cx="176.5" cy="95.2" r=".46"/>
<circle cx="176.4" cy="86.6" r=".46"/>
<circle cx="176.4" cy="78.1" r=".46"/>
<circle cx="176.4" cy="69.6" r=".46"/>
<circle cx="178.9" cy="47.7" r=".46"/>
<circle cx="178.9" cy="45.3" r=".46"/>
<circle cx="178.9" cy="42.9" r=".46"/>
<circle cx="178.9" cy="35.6" r=".46"/>
<circle cx="178.9" cy="33.1" r=".46"/>
<circle cx="178.9" cy="30.7" r=".46"/>
<circle cx="178.9" cy="28.3" r=".46"/>
<circle cx="262.9" cy="74.5" r=".46"/>
<circle cx="262.9" cy="67.2" r=".46"/>
<circle cx="262.9" cy="59.9" r=".46"/>
<circle cx="262.9" cy="52.6" r=".46"/>
<circle cx="262.9" cy="45.3" r=".46"/>
<circle cx="262.9" cy="38" r=".46"/>
<circle cx="262.9" cy="30.7" r=".46"/>
</g>
<g font-size="2.2">
<text x="43" y="15.6">1</text>
<text x="113" y="15.6">2</text>
<text x="183" y="15.6">3</text>
<text x="253" y="15.6">4</text>
<text x="70" y="30" transform="rotate(-90 70 30)">3</text>
<text x="115.1" y="30" transform="rotate(-90 115.1 30)">3</text>
<text x="180.8" y="27.8">1</text>
<text x="195.5" y="27.8">8</text>
<text x="61.6" y="33.9">10</text>
<text x="107.7" y="33.9">6</text>
<text x="180.8" y="30.2">2</text>
<text x="180.8" y="32.7">3</text>
<text x="180.8" y="35.1">4</text>
<text x="195.5" y="30.2">7</text>
<text x="195.5" y="32.7">6</text>
<text x="195.5" y="35.1">5</text>
<text x="10.2" y="37.5">A</text>
<text x="61.6" y="38.7">11</text>
<text x="77.4" y="36.3">13</text>
<text x="107.7" y="38.7">7</text>
<text x="122.4" y="36.3">1</text>
<text x="285.4" y="37.5">A</text>
<text x="70" y="45.8" transform="rotate(-90 70 45.8)">12</text>
<text x="115.1" y="45.8" transform="rotate(-90 115.1 45.8)">12</text>
<text x="180.8" y="42.4">1</text>
<text x="180.8" y="44.8">2</text>
<text x="180.8" y="47.3">3</text>
<text x="195.5" y="42.4">8</text>
<text x="195.5" y="44.8">7</text>
<text x="195.5" y="47.3">6</text>
<text x="180.8" y="49.7">4</text>
<text x="195.5" y="49.7">5</text>
<text x="70" y="58" transform="rotate(-90 70 58)">3</text>
<text x="115.1" y="56.8" transform="rotate(-90 115.1 56.8)">3</text>
<text x="62.7" y="61.9">8</text>
<text x="77.4" y="64.3">14</text>
<text x="107.7" y="60.6">4</text>
<text x="107.7" y="65.5">5</text>
<text x="122.4" y="63.1">2</text>
<text x="62.7" y="66.7">9</text>
<text x="70" y="73.8" transform="rotate(-90 70 73.8)">12</text>
<text x="115.1" y="72.6" transform="rotate(-90 115.1 72.6)">12</text>
<text x="10.2" y="83.7">B</text>
<text x="285.4" y="83.7">B</text>
<text x="62.7" y="89.8">4</text>
<text x="70" y="86" transform="rotate(-90 70 86)">3</text>
<text x="115.1" y="88.4" transform="rotate(-90 115.1 88.4)">3</text>
<text x="62.7" y="94.7">5</text>
<text x="77.4" y="92.3">2</text>
<text x="106.7" y="92.3">10</text>
<text x="122.4" y="94.7">13</text>
<text x="70" y="101.8" transform="rotate(-90 70 101.8)">12</text>
<text x="106.7" y="97.1">11</text>
<text x="115.1" y="104.2" transform="rotate(-90 115.1 104.2)">12</text>
<text x="70" y="113.9" transform="rotate(-90 70 113.9)">3</text>
<text x="62.7" y="117.8">6</text>
<text x="115.1" y="117.6" transform="rotate(-90 115.1 117.6)">3</text>
<text x="62.7" y="122.7">7</text>
<text x="77.4" y="120.2">1</text>
<text x="107.7" y="121.5">8</text>
<text x="122.4" y="123.9">14</text>
<text x="10.2" y="129.9">C</text>
<text x="70" y="129.7" transform="rotate(-90 70 129.7)">12</text>
<text x="107.7" y="126.3">9</text>
<text x="285.4" y="129.9">C</text>
<text x="115.1" y="133.4" transform="rotate(-90 115.1 133.4)">12</text>
<text x="108.8" y="143.4">1</text>
<text x="114.1" y="143.4">2</text>
<text x="108.8" y="145.8">3</text>
<text x="108.8" y="148.2">5</text>
<text x="114.1" y="145.8">4</text>
<text x="114.1" y="148.2">6</text>
<text x="108.8" y="150.6">7</text>
<text x="108.8" y="153.1">9</text>
<text x="113" y="153.1">10</text>
<text x="114.1" y="150.6">8</text>
<text x="10.2" y="176.2">D</text>
<text x="199.6" y="174.9">Title</text>
<text x="285.3" y="176.2">D</text>
<text x="199.6" y="182.3">Size</text>
<text x="200.8" y="185.9">A4</text>
<text x="211.8" y="182.3">Number</text>
<text x="260.5" y="182.3">Revision</text>
<text x="199.6" y="189.5">Date:</text>
<text x="199.6" y="192">File:</text>
<text x="210.6" y="189.5">2019/7/18</text>
<text x="210.6" y="192">E:\My Designs\..\S308.SCHDOC</text>
<text x="248.3" y="189.5">Sheet</text>
<text x="248.3" y="192">Drawn By:</text>
<text x="255.2" y="189.5">of</text>
<text x="43" y="195.6">1</text>
<text x="113" y="195.6">2</text>
<text x="183" y="195.6">3</text>
<text x="253" y="195.6">4</text>
</g>
<g font-size="2.2" fill="#800000">
<text x="14.9" y="21.7">VCC</text>
<text x="68.4" y="24.1">VCC</text>
<text x="113.5" y="24.1">VCC</text>
<text x="176.8" y="25.4">VCC</text>
<text x="206.9" y="27.8">DOUT1</text>
<text x="260.8" y="27.8">VCC</text>
<text x="56" y="33.9">RW1</text>
<text x="101" y="33.9">RW7</text>
<text x="206.9" y="30.2">DOUT2</text>
<text x="206.9" y="32.7">DOUT3</text>
<text x="206.9" y="35.1">DOUT4</text>
<text x="56" y="38.7">IN1</text>
<text x="82.8" y="36.3">DOUT1</text>
<text x="101" y="38.7">IN7</text>
<text x="127.8" y="36.3">DOUT7</text>
<text x="206.9" y="42.4">DOUT5</text>
<text x="206.9" y="44.8">DOUT6</text>
<text x="206.9" y="47.3">DOUT7</text>
<text x="68.4" y="52.1">VCC</text>
<text x="113.5" y="50.9">VCC</text>
<text x="206.9" y="49.7">DOUT8</text>
<text x="56" y="61.9">RW2</text>
<text x="82.8" y="64.3">DOUT2</text>
<text x="101" y="60.6">RW8</text>
<text x="101" y="65.5">IN8</text>
<text x="127.8" y="63.1">DOUT8</text>
<text x="161.9" y="60.6">IN1</text>
<text x="56" y="66.7">IN2</text>
<text x="161.9" y="69.1">IN2</text>
<text x="161.9" y="77.7">IN3</text>
<text x="68.4" y="80.1">VCC</text>
<text x="113.5" y="82.5">VCC</text>
<text x="56" y="89.8">RW3</text>
<text x="161.9" y="86.2">IN4</text>
<text x="16.1" y="94.7">VCC</text>
<text x="56" y="94.7">IN3</text>
<text x="82.8" y="92.3">DOUT3</text>
<text x="101" y="92.3">RW5</text>
<text x="127.8" y="94.7">DOUT5</text>
<text x="161.9" y="94.7">IN5</text>
<text x="232.5" y="92.3">IN1</text>
<text x="232.5" y="94.7">IN2</text>
<text x="249.6" y="92.3">OUT1</text>
<text x="249.6" y="94.7">OUT2</text>
<text x="266.6" y="92.3">DOUT1</text>
<text x="266.6" y="94.7">DOUT2</text>
<text x="28.5" y="100" transform="rotate(90 28.5 100)">IN1</text>
<text x="101" y="97.1">IN5</text>
<text x="232.5" y="97.1">IN3</text>
<text x="232.5" y="99.6">IN4</text>
<text x="249.6" y="97.1">OUT3</text>
<text x="249.6" y="99.6">OUT4</text>
<text x="266.6" y="97.1">DOUT3</text>
<text x="266.6" y="99.6">DOUT4</text>
<text x="161.9" y="103.2">IN6</text>
<text x="28.5" y="112.2" transform="rotate(90 28.5 112.2)">IN2</text>
<text x="68.4" y="108.1">VCC</text>
<text x="113.5" y="111.7">VCC</text>
<text x="161.9" y="111.7">IN7</text>
<text x="232.5" y="109.3">IN5</text>
<text x="232.5" y="111.7">IN6</text>
<text x="249.6" y="109.3">OUT5</text>
<text x="249.6" y="111.7">OUT6</text>
<text x="266.6" y="109.3">DOUT5</text>
<text x="266.6" y="111.7">DOUT6</text>
<text x="56" y="117.8">RW4</text>
<text x="232.5" y="114.1">IN7</text>
<text x="232.5" y="116.6">IN8</text>
<text x="249.6" y="114.1">OUT7</text>
<text x="249.6" y="116.6">OUT8</text>
<text x="266.6" y="114.1">DOUT7</text>
<text x="266.6" y="116.6">DOUT8</text>
<text x="28.5" y="124.4" transform="rotate(90 28.5 124.4)">IN3</text>
<text x="56" y="122.7">IN4</text>
<text x="82.8" y="120.2">DOUT4</text>
<text x="101" y="121.5">RW6</text>
<text x="127.8" y="123.9">DOUT6</text>
<text x="161.9" y="120.2">IN8</text>
<text x="181.9" y="121.5">GND</text>
<text x="101" y="126.3">IN6</text>
<text x="28.5" y="136.5" transform="rotate(90 28.5 136.5)">IN4</text>
<text x="160.7" y="136.1">RW1</text>
<text x="181.4" y="136.1">IN1</text>
<text x="97.4" y="142.1">OUT8</text>
<text x="124.1" y="142.1">OUT7</text>
<text x="160.7" y="143.4">RW2</text>
<text x="181.4" y="143.4">IN2</text>
<text x="28.5" y="148.7" transform="rotate(90 28.5 148.7)">IN5</text>
<text x="97.4" y="149.5">OUT2</text>
<text x="97.4" y="147">OUT4</text>
<text x="97.4" y="144.6">OUT6</text>
<text x="124.1" y="149.5">OUT1</text>
<text x="124.1" y="147">OUT3</text>
<text x="124.1" y="144.6">OUT5</text>
<text x="136.8" y="153.1">VCC</text>
<text x="160.7" y="150.6">RW3</text>
<text x="181.4" y="150.6">IN3</text>
<text x="28.5" y="160.9" transform="rotate(90 28.5 160.9)">IN6</text>
<text x="160.7" y="158">RW4</text>
<text x="181.4" y="158">IN4</text>
<text x="160.7" y="165.2">RW5</text>
<text x="181.4" y="165.2">IN5</text>
<text x="28.5" y="173" transform="rotate(90 28.5 173)">IN7</text>
<text x="98.8" y="168.9">VCC</text>
<text x="160.7" y="172.5">RW6</text>
<text x="181.4" y="172.5">IN6</text>
<text x="160.7" y="179.8">RW7</text>
<text x="181.4" y="179.8">IN7</text>
<text x="28.5" y="185.2" transform="rotate(90 28.5 185.2)">IN8</text>
<text x="160.7" y="187.1">RW8</text>
<text x="181.4" y="187.1">IN8</text>
</g>
<g font-size="2.2" fill="#000080">
<text x="19.4" y="25.6">R1</text>
<text x="19.4" y="27.6">150</text>
<text x="27.9" y="25.4">DS1</text>
<text x="183.6" y="25.1">R301</text>
<text x="255.7" y="29.3">R51</text>
<text x="19.4" y="34.1">R2</text>
<text x="26.7" y="32.7">DS2</text>
<text x="51.1" y="31.5">RP1</text>
<text x="80.8" y="31.2">U4D</text>
<text x="80.8" y="33.6">LM339</text>
<text x="96.1" y="31.5">RP7</text>
<text x="125.9" y="31.2">U6B</text>
<text x="125.9" y="33.6">LM339</text>
<text x="249.6" y="32.7">DS501</text>
<text x="255.7" y="33.6">1K</text>
<text x="19.4" y="36.1">150</text>
<text x="19.4" y="41.4">R3</text>
<text x="26.7" y="41.2">DS3</text>
<text x="183.6" y="40.2">10K</text>
<text x="183.6" y="39.7">R302</text>
<text x="249.6" y="37.5">DS502</text>
<text x="255.7" y="36.5">R52</text>
<text x="255.7" y="41">1K</text>
<text x="19.4" y="43.4">150</text>
<text x="249.6" y="44.8">DS503</text>
<text x="255.7" y="43.9">R53</text>
<text x="19.4" y="49.9">R4</text>
<text x="19.4" y="51.9">150</text>
<text x="26.7" y="49.7">DS4</text>
<text x="249.6" y="52.1">DS504</text>
<text x="255.7" y="48.2">1K</text>
<text x="255.7" y="51.2">R54</text>
<text x="19.4" y="58.4">R5</text>
<text x="26.7" y="58.2">DS5</text>
<text x="51.1" y="59.4">RP2</text>
<text x="80.8" y="59.2">U4C</text>
<text x="96.1" y="58.2">RP8</text>
<text x="125.9" y="58">U6A</text>
<text x="171.4" y="58.4">C11</text>
<text x="249.6" y="59.4">DS505</text>
<text x="255.7" y="55.5">1K</text>
<text x="255.7" y="58.4">R55</text>
<text x="19.4" y="60.4">150</text>
<text x="80.8" y="61.6">LM339</text>
<text x="125.9" y="60.4">LM339</text>
<text x="171.4" y="65.2">10nF</text>
<text x="255.7" y="62.8">1K</text>
<text x="255.7" y="65.8">R56</text>
<text x="19.4" y="67">R6</text>
<text x="19.4" y="68.9">150</text>
<text x="26.7" y="66.7">DS6</text>
<text x="26.7" y="70.4">DS8</text>
<text x="171.4" y="67">C12</text>
<text x="249.6" y="66.7">DS506</text>
<text x="255.7" y="70.1">1K</text>
<text x="19.4" y="76.7">R7</text>
<text x="26.7" y="76.5">DS7</text>
<text x="171.4" y="73.8">10nF</text>
<text x="171.4" y="75.5">C13</text>
<text x="249.6" y="74">DS507</text>
<text x="255.7" y="73">R57</text>
<text x="255.7" y="77.4">1K</text>
<text x="19.4" y="78.6">150</text>
<text x="171.4" y="82.3">10nF</text>
<text x="249.6" y="81.3">DS508</text>
<text x="255.7" y="80.4">R58</text>
<text x="19.4" y="86.4">R8</text>
<text x="19.4" y="88.4">150</text>
<text x="51.1" y="87.4">RP3</text>
<text x="80.3" y="89.8">LM339</text>
<text x="80.8" y="87.1">U4A</text>
<text x="96.1" y="89.8">RP5</text>
<text x="125.9" y="89.6">U6D</text>
<text x="171.4" y="84">C14</text>
<text x="255.7" y="84.7">1K</text>
<text x="125.9" y="92">LM339</text>
<text x="171.4" y="90.8">10nF</text>
<text x="171.4" y="92.5">C15</text>
<text x="241" y="91.3">R31</text>
<text x="241" y="95.7">0</text>
<text x="241" y="93.7">R32</text>
<text x="258.1" y="91.3">R41</text>
<text x="258.1" y="95.7">10</text>
<text x="258.1" y="93.7">R42</text>
<text x="20.7" y="96.2">R201</text>
<text x="20.7" y="100.8">10K</text>
<text x="171.4" y="99.3">10nF</text>
<text x="171.4" y="101">C16</text>
<text x="241" y="98.1">0</text>
<text x="241" y="96.2">R33</text>
<text x="241" y="100.6">0</text>
<text x="241" y="98.6">R34</text>
<text x="258.1" y="98.1">10</text>
<text x="258.1" y="96.2">R43</text>
<text x="258.1" y="100.6">10</text>
<text x="258.1" y="98.6">R44</text>
<text x="32.6" y="104.4">DI1</text>
<text x="171.4" y="107.8">10nF</text>
<text x="241" y="103">0</text>
<text x="258.1" y="103">10</text>
<text x="20.7" y="108.3">R202</text>
<text x="20.7" y="113">10K</text>
<text x="171.4" y="109.5">C17</text>
<text x="241" y="108.3">R35</text>
<text x="241" y="112.7">0</text>
<text x="241" y="110.8">R36</text>
<text x="241" y="113.2">R37</text>
<text x="258.1" y="108.3">R45</text>
<text x="258.1" y="112.7">10</text>
<text x="258.1" y="110.8">R46</text>
<text x="258.1" y="113.2">R47</text>
<text x="32.6" y="116.6">DI2</text>
<text x="51.1" y="115.4">RP4</text>
<text x="80.8" y="115.1">U4B</text>
<text x="80.8" y="117.6">LM339</text>
<text x="96.1" y="119">RP6</text>
<text x="125.9" y="118.8">U6C</text>
<text x="171.4" y="116.3">10nF</text>
<text x="171.4" y="118">C18</text>
<text x="241" y="115.1">0</text>
<text x="241" y="117.6">0</text>
<text x="241" y="115.6">R38</text>
<text x="241" y="120">0</text>
<text x="258.1" y="115.1">10</text>
<text x="258.1" y="117.6">10</text>
<text x="258.1" y="115.6">R48</text>
<text x="258.1" y="120">10</text>
<text x="20.7" y="120.5">R203</text>
<text x="20.7" y="125.1">10K</text>
<text x="125.9" y="121.2">LM339</text>
<text x="171.4" y="124.9">10nF</text>
<text x="32.6" y="128.7">DI3</text>
<text x="20.7" y="132.6">R204</text>
<text x="20.7" y="137.3">10K</text>
<text x="171.4" y="133.4">TR1</text>
<text x="190.9" y="133.4">TS1</text>
<text x="32.6" y="140.9">DI4</text>
<text x="107.1" y="139.7">P1</text>
<text x="171.4" y="140.7">TR2</text>
<text x="190.9" y="140.7">TS2</text>
<text x="20.7" y="144.8">R205</text>
<text x="20.7" y="149.5">10K</text>
<text x="171.4" y="148">TR3</text>
<text x="190.9" y="148">TS3</text>
<text x="32.6" y="153.1">DI5</text>
<text x="171.4" y="155.3">TR4</text>
<text x="190.9" y="155.3">TS4</text>
<text x="20.7" y="157">R206</text>
<text x="20.7" y="161.6">10K</text>
<text x="121.7" y="156.7">D1</text>
<text x="126.3" y="157">1N5817</text>
<text x="32.6" y="165.2">DI6</text>
<text x="171.4" y="162.6">TR5</text>
<text x="190.9" y="162.6">TS5</text>
<text x="20.7" y="169.1">R207</text>
<text x="20.7" y="173.8">10K</text>
<text x="171.4" y="169.9">TR6</text>
<text x="190.9" y="169.9">TS6</text>
<text x="32.6" y="177.4">DI7</text>
<text x="103.2" y="178.6">C7</text>
<text x="110.5" y="178.6">C6</text>
<text x="117.8" y="176.9">C5</text>
<text x="117.8" y="179.3">10uF</text>
<text x="171.4" y="177.2">TR7</text>
<text x="190.9" y="177.2">TS7</text>
<text x="20.7" y="181.3">R208</text>
<text x="20.7" y="185.9">10K</text>
<text x="103.2" y="181.1">100nF</text>
<text x="110.5" y="181.1">100nF</text>
<text x="171.4" y="184.5">TR8</text>
<text x="190.9" y="184.5">TS8</text>
<text x="32.6" y="189.6">DI8</text>
</g>
</svg>
